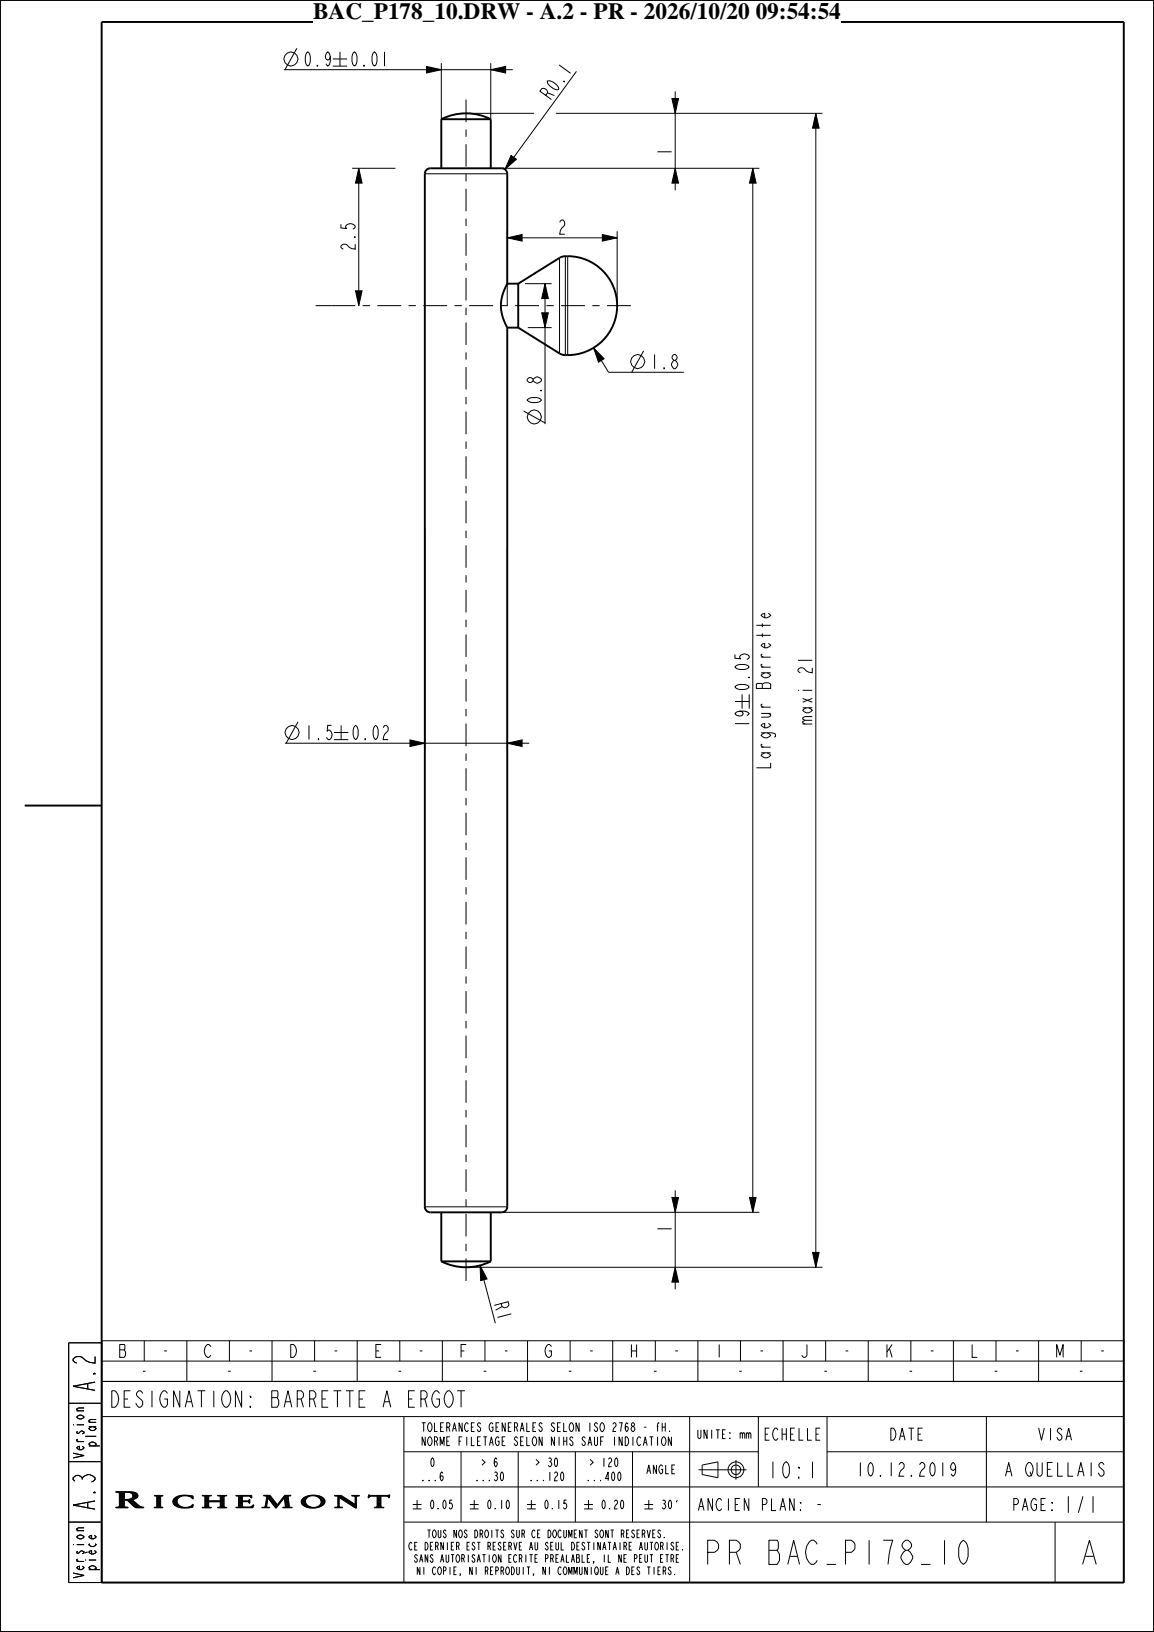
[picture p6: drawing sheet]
<svg xmlns="http://www.w3.org/2000/svg" width="210mm" height="297mm" viewBox="0 0 210 297" stroke-linecap="round" stroke-linejoin="round" font-family="sans-serif">
<g fill="none" stroke="#000" stroke-width=".18">
<path d="M51.6 12.7h41.7M54 8.8l-2.1 3.9M60.6 10.7h2.6M60.6 12h2.6M77.6 12.1l2.7 .6-2.7 .6zM80.3 11.5v10.2M84.8 18.1v4.1M89.3 12.7l2.7-.6v1.2zM89.3 11.5v10.2M104.9 13l-13 17.8M122.3 17.9h1.2l-.6 2.7zM122.9 16.6v18"/>
<path d="M64.1 30.6h7.9M65.3 30.6l.6 2.7h-1.2zM65.3 30.6v25M77.3 31.6h15M84.8 23.6v1.3M84.8 26.2v4.1M84.8 31.7v1.3M84.8 34.3v4.1M84.8 39.8v1.3M84.8 20.6h12.4M91.3 30.6h46.9M93 28.3l1 .7-2.1 1.8z"/>
<path d="M101.2 20.6h48.5M122.9 30.6l.6 2.7h-1.2zM137 30.6l.6 2.7h-1.2zM137 30.6v190M148.5 20.6l.6 2.7h-1.2zM148.5 20.6v210M57.4 55.6h7.2M64.7 52.9h1.2l-.6 2.7zM66 55.6h1.3M68.7 55.6h4.3M74.3 55.6h1.4M77 55.6h4.4"/>
<path d="M82.7 55.6h1.3M84.8 42.5v4.1M84.8 47.9v1.3M84.8 50.6v4.1M84.8 56v1.3M84.8 58.7v4.1M85.4 55.6h4.3M91.1 55.6h1.3M92.3 43.3l2.7-.6v1.2zM92.3 42.1v13.5M92.3 43.3h20M93.7 55.6h4.4"/>
<path d="M95.6 51.6h4.8M96.1 59.6h4.3M98.6 56.9h1.2l-.6 2.7zM99.2 51.6l.6 2.7h-1.2zM99.2 51.6v25.6M99.4 55.6h1.4M101.8 46.9v17.4M102.1 55.6h4.3M102.9 46.6v18M103.3 46.6v18M107.8 55.6h1.3M109.6 42.7l2.7 .6-2.7 .6z"/>
<path d="M110.5 55.6h4.3M112.3 42.1v13.5M84.8 64.1v1.4M84.8 66.8v4.1M84.8 72.2v1.4M84.8 74.9v4.1M95.3 74.8l3.9 2.2M108 63.3l1.9 2-1 .6zM108 63.3l2.7 4.5h13.7M117.1 63.9l-2.1 3.9M77.3 96.2v40.3M84.8 80.3v1.4"/>
<path d="M84.8 83v4.1M84.8 88.5v1.3M84.8 91.1v4.1M84.8 96.6v1.3M84.8 99.2v4.1M92.3 99.9v36.6M84.8 104.7v1.3M84.8 107.4v4.1M84.8 112.8v1.3M84.8 115.5v4.1M51.9 135.3h44.4M54.2 131.4l-2.1 3.9"/>
<path d="M60.8 133.3h2.6M60.8 134.6h2.6M74.6 134.7l2.7 .6-2.7 .6zM84.8 120.9v1.3M84.8 123.6v4.1M84.8 129v1.4M84.8 131.7v4.1M84.8 137.1v1.4M84.8 139.8v4.1M92.3 135.3l2.7-.6v1.2zM133.7 127.7h2.6M135 126.4v2.6"/>
<path d="M136.3 126.4v2.6M84.8 145.2v1.4M84.8 147.9v4.1M84.8 153.3v1.4M84.8 156v4.1M84.8 161.5v1.3M84.8 164.1v4.1M84.8 169.6v1.3M84.8 172.2v4.1M84.8 177.7v1.3M84.8 180.4v4.1M84.8 185.8v1.3"/>
<path d="M84.8 188.5v4.1M84.8 193.9v1.3M84.8 196.6v4.1M77.3 219.6h15M84.8 202v1.4M84.8 204.7v4.1M84.8 210.1v1.4M84.8 212.8v4.1M84.8 218.2v1.4M122.3 217.9h1.2l-.6 2.7zM122.9 216.6v18M136.4 217.9h1.2l-.6 2.7z"/>
<path d="M84.8 220.9v4.1M84.8 226.4v1.3M84.8 229v4.1M84.8 230.6h64.9M87.4 230.3l1.2 2.5-1.1 .3zM87.4 230.3l2.7 10.5M91.3 220.6h46.9M122.9 230.6l.6 2.7h-1.2zM147.9 227.9h1.2l-.6 2.7zM18.4 244h186.2M18.4 251.4h186.2M18.5 244.4h-6v43.6h192.1"/>
<path d="M18.5 244v44M18.5 247.7h186M18.5 257.8h186M26.2 244v3.7M34 244v7.4M41.8 244v3.7M49.5 244v7.4M57.3 244v3.7M65 244v7.4M72.8 244v3.7M73.5 257.8v30.2M80.5 244v7.4"/>
<path d="M88.3 244v3.7M96 244v7.4M103.7 244v3.7M111.5 244v7.4M119.2 244v3.7M125.5 257.8v30.2M127 244v7.4M134.8 244v3.7M138 257.8v12.8M142.5 244v7.4M150.3 244v3.7M150.5 257.8v12.8"/>
<path d="M158 244v7.4M165.8 244v3.7M173.5 244v7.4M179.5 257.8v19.2M181.3 244v3.7M189 244v7.4M196.8 244v3.7M204.5 244v44M12.5 266h6M21.1 274.4h2.2M21.4 271.6l.3 .3M21.6 274.3h1.2"/>
<path d="M21.6 271.7h1M21.7 274.2h1M21.7 271.8h.9M21.7 274.1h.9M21.7 271.9h.9M21.7 271.9v2.1M21.7 272h.9M21.7 272.1h.9M21.7 272.2h.9M21.7 272.3h.9M21.7 272.4h.9M21.7 272.5h.9"/>
<path d="M21.7 272.6h.9M21.7 272.7h.9M21.7 272.8h.9M21.7 272.9h.9M21.7 273h2.4M21.7 273.1h.9M21.7 273.2h.9M21.7 273.3h.9M21.7 273.4h.9M21.7 273.5h.9M21.7 273.6h.9M21.7 273.7h.9"/>
<path d="M21.7 273.8h.9M21.7 273.9h.9M21.7 274h.9M21.7 274l-.2 .3h-.4v.1h2.2v-.1l-.5-.1-.2-.2M22.6 271.6h.8l.5 .1 .2 .4v.4l-.5 .3-1 .1zM23.2 273.1h1M23.3 273.2h1M23.4 273.3h1M23.4 272.9h.9M23.5 273.4h1M23.6 273.5h1.1M23.7 271.7h.9"/>
<path d="M23.7 273.6h1.1M23.8 272.8h.8M23.8 273.7h1.1M23.9 271.8h.9M23.9 273.8h1.1M24 272.7h.8M24 271.9h1M24 273.9h1.1M24.1 272.6h.8M24.1 272h.9M24.1 272.5h.9M24.1 272.1h1"/>
<path d="M24.1 274h1.1M24.2 272.4h.9M24.2 272.2h.9M24.2 272.3h.9M24.2 274.1h1.2M24.3 271.6h-3.2v-.1h2.7l1 .2 .3 .4-.1 .3-.3 .3-.7 .2 1.2 1M24.4 274.2h1.2M24.5 274.3h1.4M24.6 274.4h1.6M25.2 273.9l1 .4v.1l-1.6-.1-1.5-1.3h-.5v1M28.1 274.3h1.6M28.1 272.1l1.6 .1z"/>
<path d="M28.3 272.2l.2 .2M28.5 274.2h.8M28.5 272.3h.8M28.5 274.1h.7M28.5 272.4h.7M28.5 272.5h.7M28.5 272.4v1.7M28.5 272.7h.7M28.5 272.6h.7M28.5 272.9h.7M28.5 272.8h.7M28.5 273.1h.7"/>
<path d="M28.5 273h.7M28.5 273.2h.7M28.5 273.4h.7M28.5 273.3h.7M28.5 273.6h.7M28.5 273.5h.7M28.5 273.8h.7M28.5 273.7h.7M28.5 273.9h.7M28.5 274.1v.1M28.5 274h.7M29.4 272.2l-.2 .2v1.7l.5 .3h-1.6l.4-.2"/>
<path d="M31.5 273.3h.7M31.5 273.2h.7M31.5 273.4h.7M31.5 273.5h.8M31.5 273.1h.7M31.5 273.6h.8M31.5 273h.8M31.6 273.7h.8M31.6 272.9h.7M31.6 273.8h.8M31.6 272.8h.8M31.7 273.9h.8"/>
<path d="M31.7 272.7h.7M31.8 274h.8M31.8 272.6h.7M32 274.1h.8M32 272.5h.7M32.2 272.4h.6M32.2 274.2h.8M32.4 272.3h.7M32.4 274.3h.9M32.8 272.2h1.8M32.8 274.4h1.8M34.3 272.3h.8"/>
<path d="M34.3 274.3h.8M34.6 274.2h.5M34.6 272.4h.5M34.8 274.1h.3M34.8 272.5h.3M34.9 274h.2M34.9 272.6h.3M35 272.7h.2M35 273.9h.2M35 272.8h.1M35 272.8h.2l-.1-.6-2.2-.1-1.1 .5-.3 .4v.3l.3 .6 .8 .4 1.1 .1 1.4-.1M35 272.8l-.6-.5-1.1-.1-.8 .4-.3 .6 .3 .7 .8 .4 1.1-.1 .6-.4"/>
<path d="M35 273.8h.1M35 273.8h.2l-.1 .5M36.8 272.2h1.7M37.2 274.3h.9M37.2 272.3h.9M37.2 272.3l.1 1.8-.1 .1-.4 .2h1.7l-.5-.2v-.9M37.2 272.3l-.4-.2h1.7l-.5 .2v.8h2.1v-.7l-.5-.3h1.7l-.5 .3v1.7l.1 .2 .4 .1h-1.7l.4-.2 .1-.9M37.3 274.2h.7M37.3 272.4h.7M37.3 273.8h.7M37.3 274.1h.7M37.3 274h.7"/>
<path d="M37.3 273.9h.7M37.3 273.7h.7M37.3 273.6h.7M37.3 273.5h.7M37.3 273.4h.7M37.3 273.3h3.5M37.3 273.2h3.5M37.3 273.1h.7M37.3 273h.7M37.3 272.9h.7M37.3 272.8h.7M37.3 272.7h.7"/>
<path d="M37.3 272.6h.7M37.3 272.5h.7M39.6 272.2h1.7M40 274.3h.9M40 272.3h.9M40.1 274.2h.7M40.1 272.4h.7M40.1 272.8h.7M40.1 272.7h.7M40.1 272.6h.7M40.1 272.5h.7M40.1 273.1h.7"/>
<path d="M40.1 273h.7M40.1 272.9h.7M40.1 273.4h.7M40.1 273.5h.7M40.1 273.6h.7M40.1 273.7h.7M40.1 273.8h.7M40.1 273.9h.7M40.1 274h.7M40.1 274.1h.7M42.9 274.3h3.1M43.2 272.2l.2 .2"/>
<path d="M43.4 274.2h.9M43.4 272.3h.7M43.4 274.1h.8M43.4 272.4h.7M43.4 272.4v1.8M43.4 272.5h.7M43.4 272.6h.7M43.4 272.7h.7M43.4 272.8h.7M43.4 272.9h.7M43.4 273h.7M43.4 273.1h.7"/>
<path d="M43.4 273.2h2.1M43.4 273.3h.7M43.4 273.4h.7M43.4 273.5h.7M43.4 273.6h.7M43.4 273.7h.7M43.4 273.8h.7M43.4 273.9h.7M43.4 274h.7M44.1 274l.2 .2a2.31 2.31 0 0 0 1.6-.1l.3-.2-.2 .5h-3.1l.5-.2M44.1 273.1h1l.4-.2v.7h-.2l-.3-.3h-.9v.7M45.1 273.1h.4"/>
<path d="M45.2 273.3h.3M45.3 273h.2M45.3 273.4h.2M45.3 272.9h.2M45.3 273.5h.2M45.5 272.3h.3M45.6 272.4h.2M45.6 274.2h.5M45.6 272.5h.2M45.7 272.6h.1M45.7 272.6l-.3-.3h-1.3v.8M45.8 274.1h.3"/>
<path d="M45.8 272.2l-2.9-.1h2.9v.5h-.1M45.9 274h.3M46 273.9h.2M47.6 274.3h1.5M48.1 274.2h.5M48.2 274.1h.3M48.3 274.1l-.2 .2-.5 .1h1.5l-.5-.2M48.3 274h.2M48.3 273.9h.3M48.3 273.8h.3M48.3 272.2h.9M48.3 273.7h.3"/>
<path d="M48.3 273.6h.3M48.3 273.5h.3M48.4 273.4h.2M48.4 273.3h.3M48.4 273.2h.3M48.4 273.1h.3M48.4 273h.3M48.4 272.3l.1 .3-.2 1.5M48.4 272.3l-.4-.2h1.1l1.4 1.7 1.3-1.7h1.2l-.4 .1-.2 .3M48.4 272.3h.9M48.4 272.9h.3M48.5 272.8h.2"/>
<path d="M48.5 272.7h.2M48.5 272.6h1M48.5 272.4h.9M48.5 272.5h1M48.5 274.1l.1 .1M48.5 274.1l.3-1.5 1.5 1.8 1.4-1.8 .2 1.6M48.9 272.7h.7M48.9 272.8h.8M49 272.9h.8M49.1 273h.7M49.2 273.1h.7M49.2 273.2h.8"/>
<path d="M49.3 273.3h.8M49.4 273.4h.8M49.5 273.5h.7M49.5 273.6h.8M49.6 273.7h.8M49.7 273.8h1M49.8 273.9h.9M49.9 274h.7M49.9 274.1h.6M50 274.2h.4M50.1 274.3h.3M50.5 273.7h.3"/>
<path d="M50.6 273.6h.3M50.7 273.5h.3M50.8 273.4h.3M50.9 273.3h.2M50.9 273.2h.3M51 273.1h.3M51.1 273h.3M51.2 272.9h.2M51.3 272.8h.2M51.3 272.7h.3M51.4 272.6h.3M51.4 274.3h1.8"/>
<path d="M51.5 272.5h1M51.6 272.4h.8M51.6 272.3h.9M51.7 272.2h.9M51.7 272.6h.8M51.8 272.7h.7M51.8 272.8h.7M51.8 272.9h.7M51.8 273h.7M51.8 273.1h.7M51.8 273.2h.7M51.8 273.3h.8"/>
<path d="M51.8 273.4h.8M51.9 273.5h.7M51.9 273.6h.7M51.9 273.7h.7M51.9 274.2h.8M51.9 273.8h.7M51.9 273.9h.7M51.9 274h.8M51.9 274.1h.8M52.4 272.5l.3 1.6M52.7 274.1l.5 .3h-1.8l.5-.2M54.8 273.3h.8"/>
<path d="M54.8 273.4h.8M54.8 273.2h.8M54.8 273.5h.8M54.9 273.1h.7M54.9 273.6h.8M54.9 273h.7M54.9 273.7h.8M55 272.9h.7M55 273.8h.8M55 272.8h.7M55.1 273.9h.8M55.1 272.7l1.1-.5 1.5-.1 1.1 .5 .3 .4 .1 .3-.3 .5-.7 .4-.9 .2h-1l-.8-.2-.5-.4-.2-.6z"/>
<path d="M55.1 272.7h.7M55.2 274h.8M55.3 272.6h.6M55.3 274.1h.9M55.4 272.5h.6M55.5 274.2h.8M55.6 272.4h.6M55.8 274.3h.8M55.9 272.6l.8-.4 .9 .1 .7 .6 .1 .7-.3 .4-.5 .3h-.6l-.6-.1-.5-.3-.3-.4v-.5zM55.9 272.3h.5M56.1 274.4h1.6M56.3 272.2h1.5"/>
<path d="M57.4 272.3h.8M57.5 274.3h.6M57.7 272.4h.7M57.8 274.2h.5M57.9 272.5h.7M58 274.1h.5M58 272.6h.8M58.1 274h.6M58.1 272.7h.8M58.2 273.9h.6M58.2 272.8h.8M58.3 273.8h.6"/>
<path d="M58.3 272.9h.8M58.3 273h.8M58.3 273.7h.7M58.4 273.1h.7M58.4 273.6h.7M58.4 273.2h.8M58.4 273.5h.7M58.4 273.3h.8M58.4 273.4h.7M60.9 274.3h1.4M61.2 272.2l.3 .3M61.4 274.2h.4"/>
<path d="M61.4 272.3h.9M61.5 274.1h.2M61.5 272.4h1M61.5 274h.2M61.5 272.5h1.2M61.5 274l-.2 .3-.4 .1h1.4l-.5-.2M61.5 273.9h.2M61.5 273.8h.2M61.5 273.7h.2M61.5 273.6h.2M61.5 273.5h.2M61.5 273.4h.2"/>
<path d="M61.5 273.3h.2M61.5 273.2h.2M61.5 273.1h.2M61.5 273h.2M61.5 272.9h.2M61.5 272.8h.2M61.5 272.7h.2M61.5 272.6h.2M61.5 272.5v1.5M61.7 274l.1 .2M61.9 272.6h.9M62 272.7h1"/>
<path d="M62.2 272.8h.9M62.2 272.2l-1.3-.1h1.2l2.5 1.7v-1.3M62.3 272.9h1M62.5 273h.9M62.6 273.1h1M62.8 273.2h.9M62.9 273.3h1M63.1 273.4h1M63.3 273.5h.9M63.4 273.6h1M63.6 273.7h.9M63.7 273.8h1.2"/>
<path d="M63.9 273.9h1M64 272.1l1.4 .1zM64 274h.9M64.2 274.1h.7M64.3 272.2l.3 .3M64.3 274.2h.6M64.5 274.3h.4M64.5 272.3h.4M64.6 272.4h.3M64.6 272.5h.3M64.6 273.7h.3M64.6 273.6h.3"/>
<path d="M64.6 273.5h.3M64.6 273.4h.3M64.6 273.3h.3M64.6 273.2h.3M64.6 273.1h.3M64.6 273h.3M64.6 272.9h.3M64.6 272.8h.3M64.6 272.7h.3M64.6 272.6h.3M64.7 274.4h.2M64.9 272.5v2l-3.2-2v1.5"/>
<path d="M65.2 272.2l-.3 .3M67 272.5h.2M67 272.4h.3M67 272.3h.5M67 272.2h3.9M67.1 272.1h.2M67.1 272l.3 .1h3.5v.5h-.2l-.1-.2-.2-.1h-2.8l-.6 .3zM68.1 274.3l1.8 .1zM68.6 274.2h.8M68.6 274.1h.7M68.6 274h.7M68.6 273.9h.7"/>
<path d="M68.6 273.8h.7M68.6 273.7h.7M68.6 273.6h.7M68.6 273.5h.7M68.6 273.4h.7M68.6 273.3h.7M68.6 273.2h.7M68.6 273.1h.7M68.6 273h.7M68.6 272.9h.7M68.6 272.8h.7M68.6 272.7h.7"/>
<path d="M68.6 272.6h.7M68.6 272.5h.7M68.6 272.4h.7M68.6 272.3v1.8l-.2 .2M69.3 272.3v1.8l.3 .2M70.5 272.3h.4M70.7 272.4h.2M70.7 272.5h.2M70.7 272.6h.1M70.8 272.1h.1M73.5 277h131M73.5 270.6h131"/>
<path d="M73.5 264.2h64.5M75.1 273.8h1.6M75.1 274.6h1.6M75.9 273v1.6M78.5 273.1l.1-.1a1.19 1.19 0 0 1 0 1.6 1.25 1.25 0 0 1-.1-1.5zM79.7 274.5l.1 .1zM80.7 273.1l.2-.1a1.19 1.19 0 0 1 0 1.6 1.25 1.25 0 0 1-.2-1.5zM82.3 273h-.4l-.1 .7 .1-.2a.55 .55 0 0 1 .5 .6 .55 .55 0 0 1-.5 .5l-.2-.3M83.9 264.2v12.8M85.5 273.8h1.6M85.5 274.6h1.6M86.3 273v1.6"/>
<path d="M88.9 273.1l.1-.1a1.19 1.19 0 0 1 0 1.6 1.25 1.25 0 0 1-.1-1.5zM90.1 274.5l.1 .1zM91.3 273v1.6M92.3 273.1l.1-.1a1.19 1.19 0 0 1 0 1.6 1.25 1.25 0 0 1-.1-1.5zM94.3 264.2v12.8M95.9 273.8h1.6M95.9 274.6h1.6M96.7 273v1.6M99.3 273.1l.1-.1a1.19 1.19 0 0 1 0 1.6 1.25 1.25 0 0 1-.1-1.5zM100.5 274.5l.1 .1zM101.7 273v1.6M103.1 273h-.4l-.1 .7 .1-.2a.55 .55 0 0 1 .5 .6 .55 .55 0 0 1-.5 .5l-.2-.3"/>
<path d="M104.7 264.2v12.8M106.3 273.8h1.6M106.3 274.6h1.6M107.1 273v1.6M109.7 273.1l.1-.1a1.19 1.19 0 0 1 0 1.6 1.25 1.25 0 0 1-.1-1.5zM110.9 274.5l.1 .1zM111.8 273.3l.4-.3a.53 .53 0 0 1-.2 .9l-.2 .7h.6M113.1 273.1l.1-.1a1.19 1.19 0 0 1 0 1.6 1.25 1.25 0 0 1-.1-1.5zM115.1 264.2v12.8M117.3 273.8h1.6M117.3 274.6h1.6M118.1 273v1.6"/>
<path d="M120.6 273.1l.3-.1a.37 .37 0 0 1 .2 .3 .37 .37 0 0 1-.2 .4 .49 .49 0 0 1 .3 .5 .49 .49 0 0 1-.5 .4l-.2-.3M120.7 273.7h.2M121.8 273.1l.1-.1a1.19 1.19 0 0 1 0 1.6 1.25 1.25 0 0 1-.1-1.5zM123.3 273l-.3 .4M127.1 267.5h8.7M127.8 266.6l2.9-.6v2.9l-2.9-.6zM133.9 265.7v3.6M150.5 264.2h54M192 277v11"/>
<circle cx="52.9" cy="10.7" r="1.28"/>
<circle cx="97.2" cy="75.9" r="1.28"/>
<circle cx="116" cy="65.8" r="1.28"/>
<circle cx="53.1" cy="133.3" r="1.28"/>
<circle cx="133.9" cy="267.5" r="1.44"/>
<circle cx="133.9" cy="267.5" r=".86"/>
</g>
<g fill="#000">
<path d="M77.6 12.1l2.7 .6-2.7 .6zM89.3 12.7l2.7-.6v1.2zM65.3 30.6l.6 2.7h-1.2zM93 28.3l1 .7-2.1 1.8zM122.9 30.6l.6 2.7h-1.2zM122.3 17.9h1.2l-.6 2.7zM137 30.6l.6 2.7h-1.2zM148.5 20.6l.6 2.7h-1.2zM64.7 52.9h1.2l-.6 2.7zM92.3 43.3l2.7-.6v1.2zM99.2 51.6l.6 2.7h-1.2zM98.6 56.9h1.2l-.6 2.7z"/>
<path d="M109.6 42.7l2.7 .6-2.7 .6zM108 63.3l1.9 2-1 .6zM74.6 134.7l2.7 .6-2.7 .6zM92.3 135.3l2.7-.6v1.2zM87.4 230.3l1.2 2.5-1.1 .3zM122.3 217.9h1.2l-.6 2.7zM122.9 230.6l.6 2.7h-1.2zM136.4 217.9h1.2l-.6 2.7zM147.9 227.9h1.2l-.6 2.7z"/>
</g>
<g fill="none" stroke="#000" stroke-width=".35">
<path d="M0 0h210v297h-210zM18.5 4h186v284h-186zM80.3 21.7a10 10 0 0 1 9 0M80.3 21.7v8.9M80.3 21.7h9M89.3 21.7v8.9M92.3 51.6v-20a1 1 0 0 0-1-1h-13a1 1 0 0 0-1 1v188a1 1 0 0 0 1 1h13a1 1 0 0 0 1-1v-160M92.3 51.6l-.9 2.1-.2 1.9 .2 1.9 .9 2.1M92.3 59.6h2M92.3 51.6h2M94.3 51.6l7.8-4.8a9 9 0 0 1 10.1 7.6 9 9 0 0 1-7.7 10.1l-1.6 .1-.8-.1-7.8-4.9M94.3 51.6v8"/>
<path d="M4.5 146.6h14M80.3 229.6a10 10 0 0 0 9 0M80.3 229.6h9M80.3 220.6v9M89.3 220.6v9"/>
</g>
<path d="M57 .6h96v3.8h-96z" fill="#fff"/>
<g font-size="5.7">
<text x="127.3" y="284.7">PR BAC_P178_10</text>
<text x="196" y="284.7">A</text>
</g>
<g font-size="5.2">
<text x="17.3" y="253.9" transform="rotate(-90 17.3 253.9)">A.2</text>
<text x="17.3" y="275.5" transform="rotate(-90 17.3 275.5)">A.3</text>
</g>
<text font-size="4.2" x="57" y="3.5">BAC_P178_10.DRW - A.2 - PR - 2026/10/20 09:54:54</text>
<g font-size="3.9">
<text x="19.8" y="256.1">DESIGNATION:BARRETTE A ERGOT</text>
<text x="138.9" y="269">10:1</text>
<text x="193.3" y="275.3">1/1</text>
</g>
<g font-size="3.4">
<text x="55.1" y="12">0.9</text>
<text x="63.6" y="12">0.01</text>
<text x="100.1" y="18.5" transform="rotate(-54 100.1 18.5)">R0.1</text>
<text x="122.2" y="28.5" transform="rotate(-90 122.2 28.5)">1</text>
<text x="64.6" y="45.8" transform="rotate(-90 64.6 45.8)">2.5</text>
<text x="101.4" y="42.6">2</text>
<text x="118.2" y="67.1">1.8</text>
<text x="98.5" y="73.7" transform="rotate(-90 98.5 73.7)">0.8</text>
<text x="136.3" y="125.9" transform="rotate(-90 136.3 125.9)">0.05</text>
<text x="147.8" y="132" transform="rotate(-90 147.8 132)">maxi 21</text>
<text x="55.3" y="134.6">1.5</text>
<text x="63.8" y="134.6">0.02</text>
<text x="136.3" y="132.6" transform="rotate(-90 136.3 132.6)">19</text>
<text x="140.2" y="140.2" transform="rotate(-90 140.2 140.2)">Largeur Barrette</text>
<text x="122.2" y="224.5" transform="rotate(-90 122.2 224.5)">1</text>
<text x="89.8" y="237.1" transform="rotate(75 89.8 237.1)">R1</text>
</g>
<g font-size="3.3">
<text x="154.6" y="268.7">10.12.2019</text>
<text x="181.6" y="268.7">A QUELLAIS</text>
</g>
<g font-size="3.1">
<text x="21.3" y="247">B</text>
<text x="36.8" y="247">C</text>
<text x="52.3" y="247">D</text>
<text x="67.8" y="247">E</text>
<text x="83.3" y="247">F</text>
<text x="98.8" y="247">G</text>
<text x="114.3" y="247">H</text>
<text x="129.8" y="247">I</text>
<text x="145.3" y="247">J</text>
<text x="160.8" y="247">K</text>
<text x="176.3" y="247">L</text>
<text x="191.8" y="247">M</text>
</g>
<g font-size="2.9">
<text x="138.2" y="262.1">ECHELLE</text>
<text x="161.3" y="262.1">DATE</text>
<text x="188.3" y="262.1">VISA</text>
<text x="126.8" y="274.9">ANCIEN PLAN:-</text>
<text x="184.5" y="274.9">PAGE:</text>
</g>
<g font-size="2.6">
<text x="17.5" y="263.8" transform="rotate(-90 17.5 263.8)">plan</text>
<text x="15.3" y="266.1" transform="rotate(-90 15.3 266.1)">Version</text>
<text x="15.3" y="288" transform="rotate(-90 15.3 288)">Version</text>
<text x="17.5" y="286.4" transform="rotate(-90 17.5 286.4)">pièce</text>
</g>
<g font-size="2.3">
<text x="25.5" y="250.5">-</text>
<text x="29.4" y="246.8">-</text>
<text x="41" y="250.5">-</text>
<text x="44.9" y="246.8">-</text>
<text x="56.5" y="250.5">-</text>
<text x="60.4" y="246.8">-</text>
<text x="72" y="250.5">-</text>
<text x="75.9" y="246.8">-</text>
<text x="87.5" y="250.5">-</text>
<text x="91.4" y="246.8">-</text>
<text x="103" y="250.5">-</text>
<text x="106.9" y="246.8">-</text>
<text x="118.5" y="250.5">-</text>
<text x="122.4" y="246.8">-</text>
<text x="134" y="250.5">-</text>
<text x="137.9" y="246.8">-</text>
<text x="149.5" y="250.5">-</text>
<text x="153.4" y="246.8">-</text>
<text x="165" y="250.5">-</text>
<text x="168.9" y="246.8">-</text>
<text x="180.5" y="250.5">-</text>
<text x="184.4" y="246.8">-</text>
<text x="196" y="250.5">-</text>
<text x="199.9" y="246.8">-</text>
</g>
<g font-size="2.1">
<text x="73.9" y="260.5">TOLERANCES GENERALES SELON ISO 2768 - fH.</text>
<text x="73.9" y="263.1">NORME FILETAGE SELON NIHS SAUF INDICATION</text>
<text x="126.1" y="261.8">UNITE: mm</text>
<text x="76.2" y="269.5">...6</text>
<text x="78.1" y="266.9">0</text>
<text x="86" y="269.5">...30</text>
<text x="87.2" y="266.9">&gt; 6</text>
<text x="95.8" y="269.5">...120</text>
<text x="97" y="266.9">&gt; 30</text>
<text x="106.2" y="269.5">...400</text>
<text x="106.8" y="266.9">&gt; 120</text>
<text x="117.2" y="268.2">ANGLE</text>
</g>
<g font-size="1.8">
<text x="75.1" y="279.8">TOUS NOS DROITS SUR CE DOCUMENT SONT RESERVES.</text>
<text x="71.4" y="282.1">CE DERNIER EST RESERVE AU SEUL DESTINATAIRE AUTORISE.</text>
<text x="72.4" y="284.3">SANS AUTORISATION ECRITE PREALABLE, IL NE PEUT ETRE</text>
<text x="73" y="286.6">NI COPIE, NI REPRODUIT, NI COMMUNIQUE A DES TIERS.</text>
</g>
</svg>
